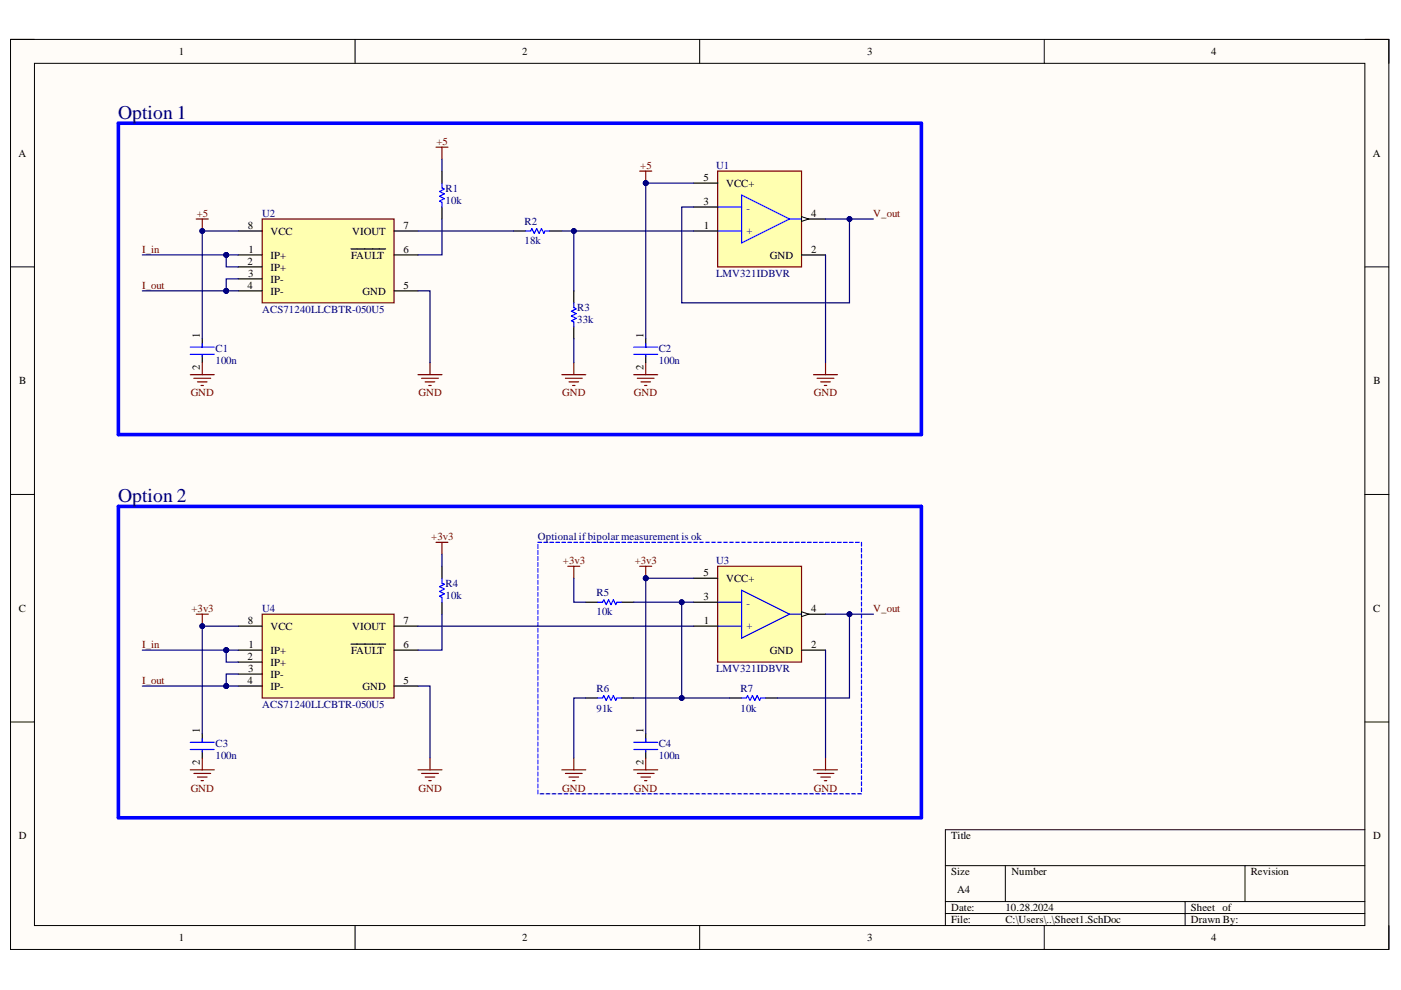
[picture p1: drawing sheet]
<svg xmlns="http://www.w3.org/2000/svg" width="297mm" height="210mm" viewBox="0 0 297 210" stroke-linecap="round" stroke-linejoin="round" font-family="sans-serif">
<path d="M2.2 8.4h292.3v192.9h-292.3z" fill-rule="evenodd" fill="#fffcf8"/>
<path d="M2.2 8.4h292.3v192.9h-292.3z" fill="none" stroke="#000" stroke-width=".21"/>
<path d="M7.3 13.4h282.1v182.8h-282.1z" fill-rule="evenodd" fill="#fffcf8"/>
<g fill="none" stroke="#000" stroke-width=".21">
<path d="M2.2 8.4h5.1M7.3 13.4h282.1v182.8h-282.1zM75.3 8.4v5M148.3 8.4v5M221.4 8.4v5M289.4 8.4h5.1v5M2.2 56.6h5.1M289.4 56.6h5.1M2.2 104.8h5.1M289.4 104.8h5.1M2.2 153.1h5.1M289.4 153.1h5.1"/>
<path d="M289.4 175.9h-89v20.3M75.3 196.2v5.1M148.3 196.2v5.1M200.4 183.5h89M200.4 191.2h89M200.4 193.7h89M213.1 183.5v7.7M221.4 196.2v5.1M251.3 191.2v5M264 183.5v7.7M294.5 196.2v5.1"/>
</g>
<path d="M41.6 46.4h2.6M42.9 46.4v2.6" fill="none" stroke="#800000" stroke-width=".25"/>
<circle cx="42.9" cy="49" r=".51" fill="#000080"/>
<circle cx="42.9" cy="49" r=".51" fill="none" stroke="#000080" stroke-width=".21"/>
<path d="M88.6 79.4h5.1M91.2 76.9v2.5M89.4 80.2h3.5M90.1 81h2.1M90.9 81.7h.5" fill="none" stroke="#800000" stroke-width=".25"/>
<path d="M152.2 36.3h17.7v20.3h-17.7z" fill-rule="evenodd" fill="#ffffb0"/>
<path d="M152.2 36.3h17.7v20.3h-17.7z" fill="none" stroke="#800000" stroke-width=".25"/>
<path d="M152.2 43.9h5M152.2 49h5M157.2 41.4l10.2 5-10.2 5.1zM167.4 46.4h2.5" fill="none" stroke="#00f" stroke-width=".25"/>
<path d="M147.1 38.8h5.1M147.1 49h5.1M147.1 43.9h5.1M169.9 54.1h5.1M169.9 46.4h5.1" fill="none" stroke="#000" stroke-width=".25"/>
<path d="M169.9 45.9l1.6 .5-1.6 .5z" fill="#f8fcff"/>
<path d="M169.9 45.9l1.6 .5-1.6 .5z" fill="none" stroke="#000" stroke-width=".21"/>
<path d="M135.6 36.3h2.6M136.9 36.3v2.5" fill="none" stroke="#800000" stroke-width=".25"/>
<circle cx="136.9" cy="38.8" r=".51" fill="#000080"/>
<circle cx="136.9" cy="38.8" r=".51" fill="none" stroke="#000080" stroke-width=".21"/>
<path d="M93.7 36.3v2.5M93.7 43.9v2.5M42.9 71.8v1.8M42.9 75.4v1.5" fill="none" stroke="#000" stroke-width=".25"/>
<path d="M93.7 38.8v1l.5 .3-1 .5 1 .5-1 .5 1 .5-1 .5 .5 .3v1M40.3 73.6h5.1M40.3 75.1h5.1M42.9 72.8v.8M42.9 75.4v.2" fill="none" stroke="#00f" stroke-width=".25"/>
<g fill="none" stroke="#800000" stroke-width=".25">
<path d="M92.4 31.2h2.6M93.7 31.2v2.5M40.3 79.4h5.1M42.9 76.9v2.5M134.4 79.4h5M136.9 76.9v2.5M172.5 79.4h5.1M175 76.9v2.5M41.1 80.2h3.6M41.9 81h2M42.6 81.7h.5M135.1 80.2h3.6"/>
<path d="M135.9 81h2M136.7 81.7h.5M173.2 80.2h3.6M174 81h2M174.8 81.7h.5"/>
</g>
<path d="M55.6 46.4h27.9v17.8h-27.9z" fill-rule="evenodd" fill="#ffffb0"/>
<path d="M55.6 46.4h27.9v17.8h-27.9zM119.1 79.4h5.1M121.7 76.9v2.5M119.9 80.2h3.5M120.6 81h2.1M121.4 81.7h.5M41.6 130.2h2.6M42.9 130.2v2.6" fill="none" stroke="#800000" stroke-width=".25"/>
<g fill="none" stroke="#000" stroke-width=".25">
<path d="M50.5 49h5.1M50.5 54.1h5.1M50.5 56.6h5.1M50.5 59.1h5.1M74.4 52.8h7.4M83.5 49h5.1M83.5 54.1h5.1M109 49h2.5M116.6 49h2.5M50.5 61.7h5.1M83.5 61.7h5.1M121.7 61.7v2.5"/>
<path d="M121.7 69.3v2.5"/>
</g>
<path d="M111.5 49h1l.3-.5 .5 1 .5-1 .5 1 .5-1 .5 1 .3-.5h1M121.7 64.2v1l.5 .3-1 .5 1 .5-1 .5 1 .5-1 .5 .5 .3v1" fill="none" stroke="#00f" stroke-width=".25"/>
<circle cx="42.9" cy="132.8" r=".51" fill="#000080"/>
<circle cx="42.9" cy="132.8" r=".51" fill="none" stroke="#000080" stroke-width=".21"/>
<path d="M88.6 163.2h5.1M89.4 164h3.5M90.1 164.8h2.1M90.9 165.5h.5M91.2 160.7v2.5" fill="none" stroke="#800000" stroke-width=".25"/>
<path d="M152.2 120.1h17.7v20.3h-17.7z" fill-rule="evenodd" fill="#ffffb0"/>
<path d="M152.2 120.1h17.7v20.3h-17.7z" fill="none" stroke="#800000" stroke-width=".25"/>
<path d="M152.2 127.7h5M152.2 132.8h5M157.2 125.1l10.2 5.1-10.2 5.1zM167.4 130.2h2.5" fill="none" stroke="#00f" stroke-width=".25"/>
<path d="M147.1 132.8h5.1M147.1 127.7h5.1M147.1 122.6h5.1M169.9 137.8h5.1M169.9 130.2h5.1" fill="none" stroke="#000" stroke-width=".25"/>
<path d="M169.9 129.7l1.6 .5-1.6 .5z" fill="#f8fcff"/>
<path d="M169.9 129.7l1.6 .5-1.6 .5z" fill="none" stroke="#000" stroke-width=".21"/>
<path d="M93.7 120.1v2.5M93.7 127.7v2.5M42.9 155.6v1.8M42.9 159.2v1.5M136.9 155.6v1.8M136.9 159.2v1.5" fill="none" stroke="#000" stroke-width=".25"/>
<path d="M93.7 122.6v1l.5 .3-1 .5 1 .5-1 .5 1 .5-1 .5 .5 .3v1M40.3 157.4h5.1M40.3 158.9h5.1M42.9 156.6v.8M42.9 159.2v.2M134.4 157.4h5M134.4 158.9h5M136.9 156.6v.8M136.9 159.2v.2" fill="none" stroke="#00f" stroke-width=".25"/>
<g fill="none" stroke="#800000" stroke-width=".25">
<path d="M40.3 163.2h5.1M41.1 164h3.6M41.9 164.8h2M42.6 165.5h.5M42.9 160.7v2.5M134.4 163.2h5M135.1 164h3.6M135.9 164.8h2M136.7 165.5h.5M136.9 160.7v2.5M172.5 163.2h5.1M173.2 164h3.6"/>
<path d="M174 164.8h2M174.8 165.5h.5M175 160.7v2.5"/>
</g>
<path d="M55.6 130.2h27.9v17.8h-27.9z" fill-rule="evenodd" fill="#ffffb0"/>
<path d="M92.4 115h2.6M93.7 115v2.5M55.6 130.2h27.9v17.8h-27.9zM135.6 120.1h2.6M136.9 120.1v2.5" fill="none" stroke="#800000" stroke-width=".25"/>
<path d="M50.5 132.8h5.1M50.5 137.8h5.1M74.4 136.6h7.4M83.5 132.8h5.1M83.5 137.8h5.1M50.5 140.4h5.1M50.5 142.9h5.1M50.5 145.5h5.1M83.5 145.5h5.1" fill="none" stroke="#000" stroke-width=".25"/>
<circle cx="136.9" cy="122.6" r=".51" fill="#000080"/>
<circle cx="136.9" cy="122.6" r=".51" fill="none" stroke="#000080" stroke-width=".21"/>
<path d="M136.9 71.8v1.8M136.9 75.4v1.5M124.2 127.7h2.5M131.8 127.7h2.6M124.2 148h2.5M131.8 148h2.6M154.7 148h2.5M162.3 148h2.6" fill="none" stroke="#000" stroke-width=".25"/>
<g fill="none" stroke="#00f" stroke-width=".25">
<path d="M134.4 73.6h5M134.4 75.1h5M136.9 72.8v.8M136.9 75.4v.2M114 115.5v.8M114 116.7v.8M114 118v.8M114 119.3v.8M114 115h.8M115.3 115h.8M116.6 115h.8M117.8 115h.8"/>
<path d="M119.1 115h.8M120.4 115h.8M121.7 115h.8M122.9 115h.8M124.2 115h.8M125.5 115h.8M126.7 115h.8M128 115h.8M129.3 115h.8M130.6 115h.7M131.8 115h.8M133.1 115h.8"/>
<path d="M134.4 115h.8M135.6 115h.8M136.9 115h.8M138.2 115h.8M139.4 115h.8M140.7 115h.8M142 115h.8M143.3 115h.8M144.5 115h.8M145.8 115h.8M147.1 115h.8M148.3 115h.8"/>
<path d="M149.6 115h.8M150.9 115h.8M152.2 115h.7M153.4 115h.8M154.7 115h.8M156 115h.8M157.2 115h.8M158.5 115h.8M159.8 115h.8M161 115h.8M162.3 115h.8M163.6 115h.8"/>
<path d="M164.9 115h.8M166.1 115h.8M167.4 115h.8M168.7 115h.8M169.9 115h.8M171.2 115h.8M172.5 115h.8M173.8 115h.8M175 115h.8M176.3 115h.8M177.6 115h.8M178.8 115h.8"/>
<path d="M180.1 115h.8M181.4 115h.8M182.7 115v.8M182.7 116.3v.8M182.7 117.5v.8M182.7 118.8v.8M114 120.5v.8M114 121.8v.8M114 123.1v.8M114 124.3v.8M114 125.6v.8M114 126.9v.8"/>
<path d="M114 128.2v.8M114 129.4v.8M114 130.7v.8M114 132v.8M114 133.2v.8M114 134.5v.8M114 135.8v.8M114 137v.8M114 138.3v.8M114 139.6v.8M126.7 127.7h1.1l.2-.5 .5 1 .5-1 .5 1 .5-1 .6 1 .2-.5h1M182.7 120.1v.8"/>
<path d="M182.7 121.3v.8M182.7 122.6v.8M182.7 123.9v.8M182.7 125.1v.8M182.7 126.4v.8M182.7 127.7v.8M182.7 129v.7M182.7 130.2v.8M182.7 131.5v.8M182.7 132.8v.8M182.7 134v.8M182.7 135.3v.8"/>
<path d="M182.7 136.6v.8M182.7 137.8v.8M182.7 139.1v.8M114 140.9v.7M114 142.1v.8M114 143.4v.8M114 144.7v.8M114 145.9v.8M114 147.2v.8M114 148.5v.8M114 149.7v.8M114 151v.8"/>
<path d="M114 152.3v.8M114 153.5v.8M114 154.8v.8M114 156.1v.8M114 157.4v.7M114 158.6v.8M114 159.9v.8M126.7 148h1.1l.2-.5 .5 1 .5-1 .5 1 .5-1 .6 1 .2-.5h1M157.2 148h1l.3-.5 .5 1 .5-1 .5 1 .5-1 .5 1 .3-.5h1M182.7 140.4v.8M182.7 141.6v.8M182.7 142.9v.8"/>
<path d="M182.7 144.2v.8M182.7 145.5v.7M182.7 146.7v.8M182.7 148v.8M182.7 149.3v.8M182.7 150.5v.8M182.7 151.8v.8M182.7 153.1v.8M182.7 154.3v.8M182.7 155.6v.8M182.7 156.9v.8M182.7 158.2v.7"/>
<path d="M182.7 159.4v.8M114 161.2v.8M114 162.4v.8M114 163.7v.8M114 165v.8M114 166.2v.8M114 167.5v.8M114.5 168.3h.8M115.8 168.3h.8M117.1 168.3h.7M118.3 168.3h.8M119.6 168.3h.8"/>
<path d="M120.9 168.3h.8M122.1 168.3h.8M123.4 168.3h.8M124.7 168.3h.8M125.9 168.3h.8M127.2 168.3h.8M128.5 168.3h.8M129.8 168.3h.8M131 168.3h.8M132.3 168.3h.8M133.6 168.3h.8M134.8 168.3h.8"/>
<path d="M136.1 168.3h.8M137.4 168.3h.8M138.7 168.3h.7M139.9 168.3h.8M141.2 168.3h.8M142.5 168.3h.8M143.7 168.3h.8M145 168.3h.8M146.3 168.3h.8M147.5 168.3h.8M148.8 168.3h.8M150.1 168.3h.8"/>
<path d="M151.4 168.3h.8M152.6 168.3h.8M153.9 168.3h.8M155.2 168.3h.8M156.4 168.3h.8M157.7 168.3h.8M159 168.3h.8M160.3 168.3h.7M161.5 168.3h.8M162.8 168.3h.8M164.1 168.3h.8M165.3 168.3h.8"/>
<path d="M166.6 168.3h.8M167.9 168.3h.8M169.1 168.3h.8M170.4 168.3h.8M171.7 168.3h.8M173 168.3h.8M174.2 168.3h.8M175.5 168.3h.8M176.8 168.3h.8M178 168.3h.8M179.3 168.3h.8M180.6 168.3h.8"/>
<path d="M181.9 168.3h.8M182.7 160.7v.8M182.7 162v.7M182.7 163.2v.8M182.7 164.5v.8M182.7 165.8v.8M182.7 167v.8"/>
</g>
<path d="M120.4 120.1h2.5M121.7 120.1v2.5M119.1 163.2h5.1M119.9 164h3.5M120.6 164.8h2.1M121.4 165.5h.5M121.7 160.7v2.5" fill="none" stroke="#800000" stroke-width=".25"/>
<path d="M25.1 26.1v66M25.1 26.1h170.3v66h-170.3M25.1 107.4h170.3v66h-170.3z" fill="none" stroke="#00f" stroke-width=".76"/>
<path d="M30.2 54.1h17.8" fill="none" stroke="#000080" stroke-width=".25"/>
<circle cx="48" cy="54.1" r=".51" fill="#000080"/>
<circle cx="48" cy="54.1" r=".51" fill="none" stroke="#000080" stroke-width=".21"/>
<path d="M30.2 61.7h17.8" fill="none" stroke="#000080" stroke-width=".25"/>
<circle cx="48" cy="61.7" r=".51" fill="#000080"/>
<circle cx="48" cy="61.7" r=".51" fill="none" stroke="#000080" stroke-width=".21"/>
<path d="M93.7 33.7v2.6M93.7 46.4v7.7h-5.1M180.1 46.4h5.1" fill="none" stroke="#000080" stroke-width=".25"/>
<circle cx="180.1" cy="46.4" r=".51" fill="#000080"/>
<circle cx="180.1" cy="46.4" r=".51" fill="none" stroke="#000080" stroke-width=".21"/>
<path d="M175 54.1v22.8M48 61.7h2.5" fill="none" stroke="#000080" stroke-width=".25"/>
<circle cx="48" cy="61.7" r=".51" fill="#000080"/>
<circle cx="48" cy="61.7" r=".51" fill="none" stroke="#000080" stroke-width=".21"/>
<path d="M50.5 59.1h-2.5v2.6" fill="none" stroke="#000080" stroke-width=".25"/>
<circle cx="48" cy="61.7" r=".51" fill="#000080"/>
<circle cx="48" cy="61.7" r=".51" fill="none" stroke="#000080" stroke-width=".21"/>
<path d="M48 54.1h2.5" fill="none" stroke="#000080" stroke-width=".25"/>
<circle cx="48" cy="54.1" r=".51" fill="#000080"/>
<circle cx="48" cy="54.1" r=".51" fill="none" stroke="#000080" stroke-width=".21"/>
<path d="M48 54.1v2.5h2.5" fill="none" stroke="#000080" stroke-width=".25"/>
<circle cx="48" cy="54.1" r=".51" fill="#000080"/>
<circle cx="48" cy="54.1" r=".51" fill="none" stroke="#000080" stroke-width=".21"/>
<path d="M147.1 43.9h-2.6v20.3h35.6v-17.8h-5.1" fill="none" stroke="#000080" stroke-width=".25"/>
<circle cx="180.1" cy="46.4" r=".51" fill="#000080"/>
<circle cx="180.1" cy="46.4" r=".51" fill="none" stroke="#000080" stroke-width=".21"/>
<path d="M88.6 49h20.4M119.1 49h28M88.6 61.7h2.6v15.2" fill="none" stroke="#000080" stroke-width=".25"/>
<circle cx="121.7" cy="49" r=".51" fill="#000080"/>
<circle cx="121.7" cy="49" r=".51" fill="none" stroke="#000080" stroke-width=".21"/>
<path d="M121.7 49v12.7" fill="none" stroke="#000080" stroke-width=".25"/>
<circle cx="121.7" cy="49" r=".51" fill="#000080"/>
<circle cx="121.7" cy="49" r=".51" fill="none" stroke="#000080" stroke-width=".21"/>
<path d="M121.7 71.8v5.1M30.2 137.8h17.8" fill="none" stroke="#000080" stroke-width=".25"/>
<circle cx="48" cy="137.8" r=".51" fill="#000080"/>
<circle cx="48" cy="137.8" r=".51" fill="none" stroke="#000080" stroke-width=".21"/>
<path d="M30.2 145.5h17.8" fill="none" stroke="#000080" stroke-width=".25"/>
<circle cx="48" cy="145.5" r=".51" fill="#000080"/>
<circle cx="48" cy="145.5" r=".51" fill="none" stroke="#000080" stroke-width=".21"/>
<path d="M136.9 122.6h10.2" fill="none" stroke="#000080" stroke-width=".25"/>
<circle cx="136.9" cy="122.6" r=".51" fill="#000080"/>
<circle cx="136.9" cy="122.6" r=".51" fill="none" stroke="#000080" stroke-width=".21"/>
<path d="M93.7 117.5v2.6M93.7 130.2v7.6h-5.1M180.1 130.2h5.1" fill="none" stroke="#000080" stroke-width=".25"/>
<circle cx="180.1" cy="130.2" r=".51" fill="#000080"/>
<circle cx="180.1" cy="130.2" r=".51" fill="none" stroke="#000080" stroke-width=".21"/>
<path d="M175 137.8v22.9M48 145.5h2.5" fill="none" stroke="#000080" stroke-width=".25"/>
<circle cx="48" cy="145.5" r=".51" fill="#000080"/>
<circle cx="48" cy="145.5" r=".51" fill="none" stroke="#000080" stroke-width=".21"/>
<path d="M50.5 142.9h-2.5v2.6" fill="none" stroke="#000080" stroke-width=".25"/>
<circle cx="48" cy="145.5" r=".51" fill="#000080"/>
<circle cx="48" cy="145.5" r=".51" fill="none" stroke="#000080" stroke-width=".21"/>
<path d="M48 137.8h2.5" fill="none" stroke="#000080" stroke-width=".25"/>
<circle cx="48" cy="137.8" r=".51" fill="#000080"/>
<circle cx="48" cy="137.8" r=".51" fill="none" stroke="#000080" stroke-width=".21"/>
<path d="M48 137.8v2.6h2.5" fill="none" stroke="#000080" stroke-width=".25"/>
<circle cx="48" cy="137.8" r=".51" fill="#000080"/>
<circle cx="48" cy="137.8" r=".51" fill="none" stroke="#000080" stroke-width=".21"/>
<path d="M88.6 132.8h58.5M147.1 127.7h-2.6v20.3h10.2M88.6 145.5h2.6v15.2" fill="none" stroke="#000080" stroke-width=".25"/>
<circle cx="144.5" cy="127.7" r=".51" fill="#000080"/>
<circle cx="144.5" cy="127.7" r=".51" fill="none" stroke="#000080" stroke-width=".21"/>
<circle cx="144.5" cy="148" r=".51" fill="#000080"/>
<circle cx="144.5" cy="148" r=".51" fill="none" stroke="#000080" stroke-width=".21"/>
<path d="M175 130.2h5.1v17.8h-15.2" fill="none" stroke="#000080" stroke-width=".25"/>
<circle cx="180.1" cy="130.2" r=".51" fill="#000080"/>
<circle cx="180.1" cy="130.2" r=".51" fill="none" stroke="#000080" stroke-width=".21"/>
<path d="M136.9 122.6v33" fill="none" stroke="#000080" stroke-width=".25"/>
<circle cx="136.9" cy="122.6" r=".51" fill="#000080"/>
<circle cx="136.9" cy="122.6" r=".51" fill="none" stroke="#000080" stroke-width=".21"/>
<path d="M136.9 38.8v33" fill="none" stroke="#000080" stroke-width=".25"/>
<circle cx="136.9" cy="38.8" r=".51" fill="#000080"/>
<circle cx="136.9" cy="38.8" r=".51" fill="none" stroke="#000080" stroke-width=".21"/>
<path d="M136.9 38.8h10.2" fill="none" stroke="#000080" stroke-width=".25"/>
<circle cx="136.9" cy="38.8" r=".51" fill="#000080"/>
<circle cx="136.9" cy="38.8" r=".51" fill="none" stroke="#000080" stroke-width=".21"/>
<path d="M50.5 49h-7.6v22.8" fill="none" stroke="#000080" stroke-width=".25"/>
<circle cx="42.9" cy="49" r=".51" fill="#000080"/>
<circle cx="42.9" cy="49" r=".51" fill="none" stroke="#000080" stroke-width=".21"/>
<path d="M50.5 132.8h-7.6v22.8" fill="none" stroke="#000080" stroke-width=".25"/>
<circle cx="42.9" cy="132.8" r=".51" fill="#000080"/>
<circle cx="42.9" cy="132.8" r=".51" fill="none" stroke="#000080" stroke-width=".21"/>
<path d="M134.4 127.7h10.1" fill="none" stroke="#000080" stroke-width=".25"/>
<circle cx="144.5" cy="127.7" r=".51" fill="#000080"/>
<circle cx="144.5" cy="127.7" r=".51" fill="none" stroke="#000080" stroke-width=".21"/>
<path d="M134.4 148h10.1" fill="none" stroke="#000080" stroke-width=".25"/>
<circle cx="144.5" cy="148" r=".51" fill="#000080"/>
<circle cx="144.5" cy="148" r=".51" fill="none" stroke="#000080" stroke-width=".21"/>
<path d="M121.7 122.6v5.1h2.5M124.2 148h-2.5v12.7" fill="none" stroke="#000080" stroke-width=".25"/>
<g font-size="4.1" fill="#000080">
<text x="25" y="25.3">Option 1</text>
<text x="25" y="106.5">Option 2</text>
</g>
<g font-size="2.3">
<text x="37.9" y="11.7">1</text>
<text x="110.7" y="11.7">2</text>
<text x="183.9" y="11.7">3</text>
<text x="256.8" y="11.7">4</text>
<text x="3.9" y="33.3">A</text>
<text x="291.1" y="33.3">A</text>
<text x="149.1" y="38.4">5</text>
<text x="153.9" y="39.6">VCC+</text>
<text x="149.1" y="43.4">3</text>
<text x="172" y="46">4</text>
<text x="52.5" y="48.5">8</text>
<text x="52.7" y="53.6">1</text>
<text x="57.3" y="49.8">VCC</text>
<text x="74.7" y="49.8">VIOUT</text>
<text x="85.5" y="53.6">6</text>
<text x="85.5" y="48.5">7</text>
<text x="149.2" y="48.5">1</text>
<text x="172" y="53.6">2</text>
<text x="52.4" y="56.1">2</text>
<text x="52.6" y="58.7">3</text>
<text x="57.3" y="54.8">IP+</text>
<text x="57.3" y="57.4">IP+</text>
<text x="57.3" y="59.9">IP-</text>
<text x="74.4" y="54.8">FAULT</text>
<text x="163.3" y="54.8">GND</text>
<text x="52.4" y="61.2">4</text>
<text x="57.3" y="62.5">IP-</text>
<text x="76.9" y="62.5">GND</text>
<text x="85.5" y="61.2">5</text>
<text x="42.4" y="71.6" transform="rotate(-90 42.4 71.6)">1</text>
<text x="136.4" y="71.6" transform="rotate(-90 136.4 71.6)">1</text>
<text x="4.1" y="81.5">B</text>
<text x="42.4" y="78.4" transform="rotate(-90 42.4 78.4)">2</text>
<text x="136.4" y="78.4" transform="rotate(-90 136.4 78.4)">2</text>
<text x="291.2" y="81.5">B</text>
<text x="149.1" y="122.1">5</text>
<text x="153.9" y="123.4">VCC+</text>
<text x="4" y="129.7">C</text>
<text x="149.1" y="127.2">3</text>
<text x="172" y="129.7">4</text>
<text x="291.1" y="129.7">C</text>
<text x="52.5" y="132.3">8</text>
<text x="52.7" y="137.3">1</text>
<text x="57.3" y="133.5">VCC</text>
<text x="74.7" y="133.5">VIOUT</text>
<text x="85.5" y="137.3">6</text>
<text x="85.5" y="132.3">7</text>
<text x="149.2" y="132.3">1</text>
<text x="172" y="137.3">2</text>
<text x="52.4" y="139.9">2</text>
<text x="52.6" y="142.4">3</text>
<text x="57.3" y="138.6">IP+</text>
<text x="57.3" y="141.1">IP+</text>
<text x="57.3" y="143.7">IP-</text>
<text x="74.4" y="138.6">FAULT</text>
<text x="163.3" y="138.6">GND</text>
<text x="52.4" y="144.9">4</text>
<text x="57.3" y="146.2">IP-</text>
<text x="76.9" y="146.2">GND</text>
<text x="85.5" y="144.9">5</text>
<text x="42.4" y="155.3" transform="rotate(-90 42.4 155.3)">1</text>
<text x="136.4" y="155.3" transform="rotate(-90 136.4 155.3)">1</text>
<text x="42.4" y="162.3" transform="rotate(-90 42.4 162.3)">2</text>
<text x="136.4" y="162.3" transform="rotate(-90 136.4 162.3)">2</text>
<text x="4" y="178">D</text>
<text x="201.7" y="178">Title</text>
<text x="291.1" y="178">D</text>
<text x="201.7" y="185.6">Size</text>
<text x="214.4" y="185.6">Number</text>
<text x="265.2" y="185.6">Revision</text>
<text x="202.9" y="189.4">A4</text>
<text x="201.7" y="193.2">Date:</text>
<text x="201.7" y="195.7">File:</text>
<text x="213.2" y="193.2">10.28.2024</text>
<text x="213.2" y="195.7">C:\Users\..\Sheet1.SchDoc</text>
<text x="252.5" y="193.2">Sheet of</text>
<text x="252.5" y="195.7">Drawn By:</text>
<text x="37.9" y="199.5">1</text>
<text x="110.7" y="199.5">2</text>
<text x="183.9" y="199.5">3</text>
<text x="256.8" y="199.5">4</text>
</g>
<g font-size="2.3" fill="#800000">
<text x="92.5" y="30.8">+5</text>
<text x="135.8" y="35.8">+5</text>
<text x="41.7" y="46">+5</text>
<text x="185.2" y="46">V_out</text>
<text x="30.1" y="53.6">I_in</text>
<text x="30.1" y="61.2">I_out</text>
<text x="40.4" y="84">GND</text>
<text x="88.7" y="84">GND</text>
<text x="119.2" y="84">GND</text>
<text x="134.4" y="84">GND</text>
<text x="172.6" y="84">GND</text>
<text x="91.4" y="114.5">+3v3</text>
<text x="119.4" y="119.6">+3v3</text>
<text x="134.6" y="119.6">+3v3</text>
<text x="40.6" y="129.7">+3v3</text>
<text x="185.2" y="129.7">V_out</text>
<text x="30.1" y="137.3">I_in</text>
<text x="30.1" y="144.9">I_out</text>
<text x="40.4" y="167.8">GND</text>
<text x="88.7" y="167.8">GND</text>
<text x="119.2" y="167.8">GND</text>
<text x="134.4" y="167.8">GND</text>
<text x="172.6" y="167.8">GND</text>
</g>
<g font-size="2.3" fill="#000080">
<text x="151.8" y="35.8">U1</text>
<text x="94.5" y="40.7">R1</text>
<text x="55.6" y="46">U2</text>
<text x="94.5" y="43.2">10k</text>
<text x="111.2" y="47.8">R2</text>
<text x="158.3" y="45">-</text>
<text x="111.2" y="51.8">18k</text>
<text x="158.3" y="49.5">+</text>
<text x="151.8" y="58.7">LMV321IDBVR</text>
<text x="55.6" y="66.3">ACS71240LLCBTR-050U5</text>
<text x="122.4" y="66">R3</text>
<text x="122.4" y="68.5">33k</text>
<text x="45.7" y="74.6">C1</text>
<text x="45.7" y="77.2">100n</text>
<text x="139.7" y="74.6">C2</text>
<text x="139.7" y="77.2">100n</text>
<text x="114" y="114.5">Optional ifbipolar measurement is ok</text>
<text x="151.8" y="119.6">U3</text>
<text x="94.5" y="124.4">R4</text>
<text x="55.6" y="129.7">U4</text>
<text x="94.5" y="126.9">10k</text>
<text x="126.5" y="126.4">R5</text>
<text x="126.5" y="130.5">10k</text>
<text x="158.3" y="128.7">-</text>
<text x="158.3" y="133.3">+</text>
<text x="151.8" y="142.4">LMV321IDBVR</text>
<text x="126.5" y="146.7">R6</text>
<text x="157" y="146.7">R7</text>
<text x="55.6" y="150.1">ACS71240LLCBTR-050U5</text>
<text x="126.5" y="150.9">91k</text>
<text x="157" y="150.9">10k</text>
<text x="45.7" y="158.5">C3</text>
<text x="45.7" y="161">100n</text>
<text x="139.7" y="158.5">C4</text>
<text x="139.7" y="161">100n</text>
</g>
</svg>
